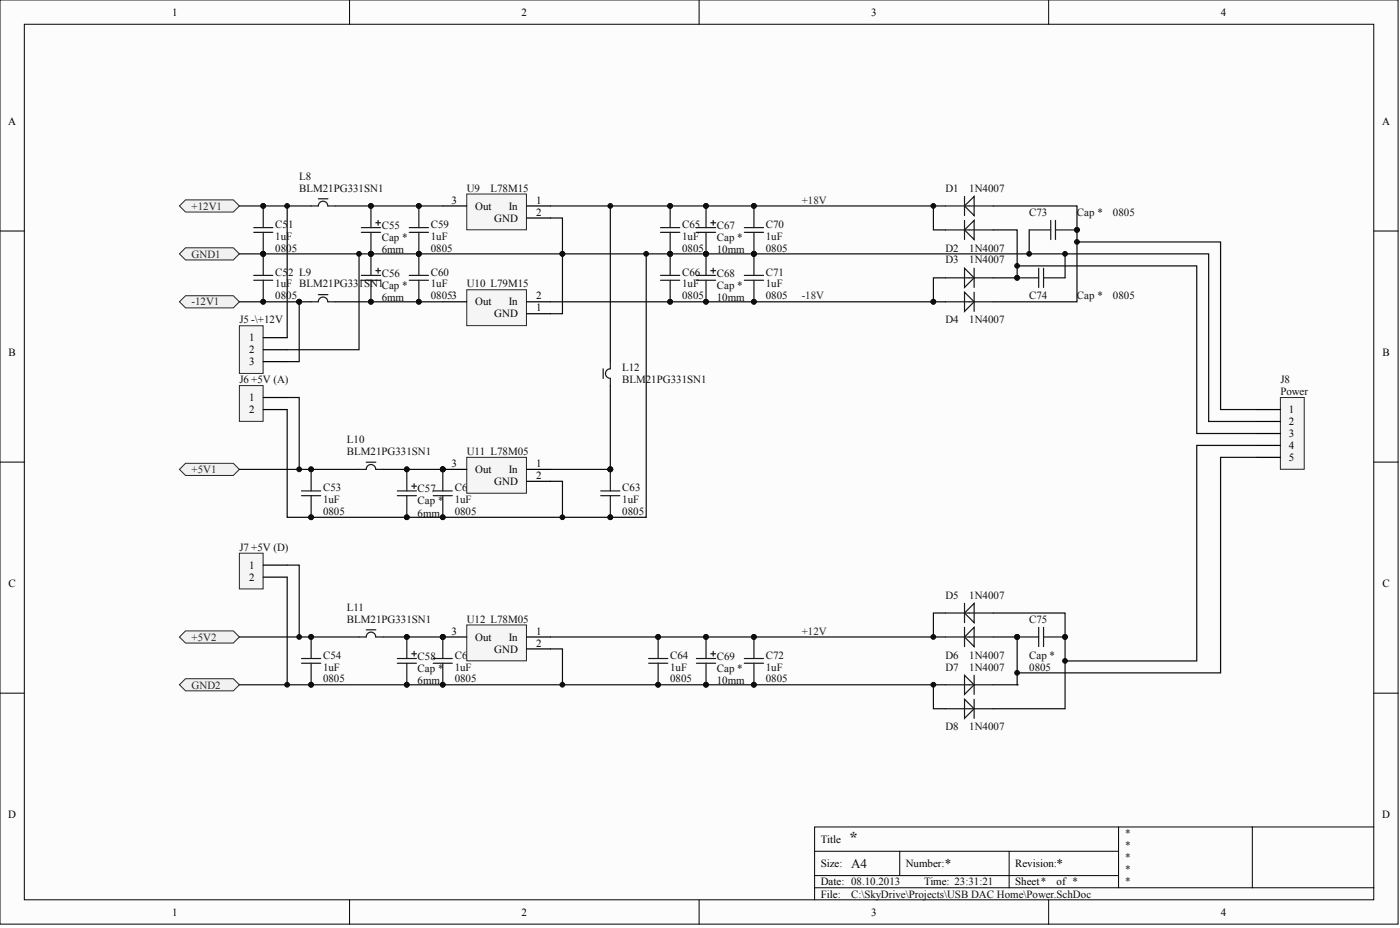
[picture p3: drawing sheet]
<svg xmlns="http://www.w3.org/2000/svg" width="243mm" height="161mm" viewBox="0 0 243 161" stroke-linecap="round" stroke-linejoin="round" font-family="sans-serif">
<g fill="#fcfcfc" stroke="#000" stroke-width=".17">
<path d="M0 0h243.1v160.5h-243.1z"/>
<path d="M4.2 4.2h234.7v152.1h-234.7z"/>
</g>
<g fill="none" stroke="#000" stroke-width=".17">
<path d="M60.8 0v4.2M121.6 0v4.2M182.3 0v4.2M0 40.1h4.2M238.9 40.1h4.2M0 80.3h4.2M238.9 80.3h4.2M0 120.4h4.2M238.9 120.4h4.2M60.8 156.3v4.3M121.6 156.3v4.3M141.6 147.9h52.9"/>
<path d="M141.6 154.2h97.3M141.6 152.1h52.9M156.4 147.9v4.2M175.5 147.9v6.3M182.3 156.3v4.3M194.5 143.7v10.5M217.7 143.7h-76.1v12.6M238.9 143.7h-21.2v10.5"/>
</g>
<g fill="#f0f0f0" stroke="#262626" stroke-width=".17">
<path d="M31.2 35.8l1.1-1.1h8.3l1 1.1-1 1h-8.3z" fill-rule="evenodd"/>
<path d="M31.2 52.4l1.1-1h8.3l1 1-1 1.1h-8.3z" fill-rule="evenodd"/>
<path d="M31.2 81.5l1.1-1h8.3l1 1-1 1.1h-8.3z" fill-rule="evenodd"/>
<path d="M31.2 44.1l1.1-1h8.3l1 1-1 1.1h-8.3z" fill-rule="evenodd"/>
<path d="M31.2 119l1.1-1.1h8.3l1 1.1-1 1h-8.3z" fill-rule="evenodd"/>
<path d="M31.2 110.7l1.1-1.1h8.3l1 1.1-1 1h-8.3z" fill-rule="evenodd"/>
</g>
<path d="M81.2 33.7h10.3v6.2h-10.3z" fill="#f5f5f5" stroke="#262626" stroke-width=".17"/>
<path d="M77 35.8h4.2M91.6 35.8h4.1M91.6 37.9h4.1" fill="none" stroke="#000" stroke-width=".21"/>
<path d="M81.2 50.3h10.3v6.3h-10.3z" fill="#f5f5f5" stroke="#262626" stroke-width=".17"/>
<path d="M77 52.4h4.2M91.6 52.4h4.1M91.6 54.5h4.1" fill="none" stroke="#000" stroke-width=".21"/>
<g fill="none" stroke="#0e0e0e" stroke-width=".21">
<path d="M41.6 35.8h12.5M58.3 35.8h18.7M95.7 37.9h2.1v16.6h-2.1M95.7 35.8h68.7M106.1 35.8v27M41.6 44.1h56.2M58.3 52.4h18.7M41.6 81.5h20.8M66.6 81.5h10.4M95.7 83.6h2.1v6.3M41.6 119h122.8M41.6 110.7h20.8"/>
<path d="M66.6 110.7h10.4M95.7 112.7h2.1v6.3M95.7 110.7h68.7"/>
</g>
<g fill="#0e0e0e" stroke="#0e0e0e" stroke-width=".17">
<circle cx="97.8" cy="44.1" r=".41"/>
<circle cx="97.8" cy="119" r=".41"/>
<circle cx="77" cy="81.5" r=".41"/>
<circle cx="77" cy="110.7" r=".41"/>
<circle cx="106.1" cy="35.8" r=".41"/>
<circle cx="122.7" cy="35.8" r=".41"/>
<circle cx="122.7" cy="44.1" r=".41"/>
<circle cx="122.7" cy="52.4" r=".41"/>
<circle cx="122.7" cy="110.7" r=".41"/>
<circle cx="122.7" cy="119" r=".41"/>
<circle cx="131.1" cy="44.1" r=".41"/>
<circle cx="131.1" cy="35.8" r=".41"/>
<circle cx="131.1" cy="52.4" r=".41"/>
<circle cx="116.5" cy="52.4" r=".41"/>
<circle cx="116.5" cy="44.1" r=".41"/>
<circle cx="116.5" cy="35.8" r=".41"/>
<circle cx="106.1" cy="89.9" r=".41"/>
<circle cx="106.1" cy="81.5" r=".41"/>
<circle cx="114.4" cy="119" r=".41"/>
<circle cx="114.4" cy="110.7" r=".41"/>
<circle cx="131.1" cy="119" r=".41"/>
<circle cx="131.1" cy="110.7" r=".41"/>
<circle cx="77" cy="119" r=".41"/>
<circle cx="54.1" cy="119" r=".41"/>
<circle cx="54.1" cy="110.7" r=".41"/>
<circle cx="54.1" cy="89.9" r=".41"/>
<circle cx="54.1" cy="81.5" r=".41"/>
<circle cx="77" cy="89.9" r=".41"/>
<circle cx="45.8" cy="52.4" r=".41"/>
<circle cx="45.8" cy="44.1" r=".41"/>
<circle cx="45.8" cy="35.8" r=".41"/>
<circle cx="72.8" cy="44.1" r=".41"/>
<circle cx="72.8" cy="35.8" r=".41"/>
<circle cx="72.8" cy="52.4" r=".41"/>
<circle cx="97.8" cy="89.9" r=".41"/>
<circle cx="64.5" cy="35.8" r=".41"/>
<circle cx="64.5" cy="44.1" r=".41"/>
<circle cx="64.5" cy="52.4" r=".41"/>
<circle cx="70.7" cy="81.5" r=".41"/>
<circle cx="70.7" cy="89.9" r=".41"/>
<circle cx="70.7" cy="110.7" r=".41"/>
<circle cx="70.7" cy="119" r=".41"/>
</g>
<g fill="none" stroke="#1c1c1c" stroke-width=".21">
<path d="M44.1 39.5h3.3M45.8 35.8v3.7M62.8 39.5h3.4M64.5 35.8v3.7M65.3 38.7h.9M65.7 38.3v.8M71.2 39.5h3.3M72.8 35.8v3.7M114.9 39.5h3.3M116.5 35.8v3.7M121.1 39.5h3.3M122.8 35.8v3.7"/>
<path d="M123.6 38.7h.8M124 38.3v.8M129.4 39.5h3.4M131.1 35.8v3.7M44.1 40.4h3.3M44.1 47.8h3.3M44.1 48.7h3.3M45.8 40.4v7.4M45.8 48.7v3.7M62.8 40.4h3.4M62.8 47.8h3.4M62.8 48.7h3.4"/>
<path d="M64.5 40.4v7.4M64.5 48.7v3.7M65.3 47h.9M65.7 46.6v.8M71.2 40.4h3.3M71.2 47.8h3.3M71.2 48.7h3.3M72.8 40.4v7.4M72.8 48.7v3.7M114.9 40.4h3.3M114.9 47.8h3.3M114.9 48.7h3.3"/>
<path d="M116.5 40.4v7.4M116.5 48.7v3.7M121.1 40.4h3.3M121.1 47.8h3.3M121.1 48.7h3.3M122.8 40.4v7.4M122.8 48.7v3.7M123.6 47h.8M124 46.6v.8M129.4 40.4h3.4M129.4 47.8h3.4M129.4 48.7h3.4"/>
<path d="M131.1 40.4v7.4M131.1 48.7v3.7M52.4 86.1h3.4M52.4 85.3h3.4M54.1 81.5v3.8M54.1 86.1v3.8M69.1 86.1h3.3M69.1 85.3h3.3M70.7 81.5v3.8M70.7 86.1v3.8M71.6 84.5h.8M72 84v.9"/>
<path d="M75.3 86.1h3.3M75.3 85.3h3.3M77 81.5v3.8M77 86.1v3.8M104.5 86.1h3.3M104.5 85.3h3.3M106.1 81.5v3.8M106.1 86.1v3.8M52.4 114.4h3.4M52.4 115.2h3.4M54.1 110.7v3.7M54.1 115.2v3.8"/>
<path d="M69.1 114.4h3.3M69.1 115.2h3.3M70.7 110.7v3.7M70.7 115.2v3.8M71.6 113.6h.8M72 113.2v.8M75.3 114.4h3.3M75.3 115.2h3.3M77 110.7v3.7M77 115.2v3.8M112.8 114.4h3.3M112.8 115.2h3.3"/>
<path d="M114.4 110.7v3.7M114.4 115.2v3.8M121.1 114.4h3.3M121.1 115.2h3.3M122.8 110.7v3.7M122.8 115.2v3.8M123.6 113.6h.8M124 113.2v.8M129.4 114.4h3.4M129.4 115.2h3.4M131.1 110.7v3.7M131.1 115.2v3.8"/>
</g>
<path d="M81.2 108.6h10.3v6.2h-10.3z" fill="#f5f5f5" stroke="#262626" stroke-width=".17"/>
<path d="M77 110.7h4.2M91.6 110.7h4.1M91.6 112.7h4.1" fill="none" stroke="#000" stroke-width=".21"/>
<g fill="#0e0e0e" stroke="#0e0e0e" stroke-width=".17">
<circle cx="77" cy="110.7" r=".41"/>
<circle cx="106.1" cy="81.5" r=".41"/>
</g>
<path d="M106.1 67v14.5h-10.4" fill="none" stroke="#0e0e0e" stroke-width=".21"/>
<path d="M81.2 79.5h10.3v6.2h-10.3z" fill="#f5f5f5" stroke="#262626" stroke-width=".17"/>
<path d="M77 81.5h4.2M91.6 81.5h4.1M91.6 83.6h4.1" fill="none" stroke="#000" stroke-width=".21"/>
<g fill="#0e0e0e" stroke="#0e0e0e" stroke-width=".17">
<circle cx="77" cy="81.5" r=".41"/>
<circle cx="162.3" cy="35.8" r=".41"/>
<circle cx="162.3" cy="52.4" r=".41"/>
<circle cx="162.3" cy="110.7" r=".41"/>
<circle cx="162.3" cy="119" r=".41"/>
<circle cx="176.8" cy="110.7" r=".41"/>
<circle cx="185.2" cy="110.7" r=".41"/>
<circle cx="187.2" cy="39.9" r=".41"/>
<circle cx="176.8" cy="48.3" r=".41"/>
<circle cx="185.2" cy="44.1" r=".41"/>
<circle cx="178.9" cy="44.1" r=".41"/>
</g>
<g fill="none" stroke="#1c1c1c" stroke-width=".21">
<path d="M164.4 35.8h8.3M164.4 39.9h8.3M167.7 35.8l1.7-1.7v3.4zM167.7 39.9l1.7-1.6v3.3zM167.7 34.1v3.4M167.7 38.3v3.3M178.9 39.9h3.8M182.7 38.3v3.3M183.5 39.9h3.8M183.5 38.3v3.3M164.4 52.4h8.3M164.4 48.3h8.3"/>
<path d="M167.7 50.8l1.7 1.6-1.7 1.7zM167.7 46.6l1.7 1.7-1.7 1.6zM169.4 46.6v3.3M169.4 50.8v3.3M176.9 48.3h3.7M180.6 46.6v3.3M181.4 48.3h3.8M181.4 46.6v3.3M164.4 106.5h8.3M164.4 110.7h8.3M164.4 119h8.3M167.7 106.5l1.7-1.7v3.4z"/>
<path d="M167.7 110.7l1.7-1.7v3.3zM167.7 117.3l1.7 1.7-1.7 1.6zM167.7 104.8v3.4M167.7 109v3.3M169.4 117.3v3.3M176.9 110.7h3.7M180.6 109v3.3M181.4 110.7h3.8M181.4 109v3.3M164.4 123.1h8.3M167.7 121.5l1.7 1.6-1.7 1.7zM169.4 121.5v3.3"/>
</g>
<g fill="none" stroke="#0e0e0e" stroke-width=".21">
<path d="M162.3 35.8v4.1h2.1M172.7 35.8h14.6v16.6h-14.6M172.7 39.9h4.2v8.4h-4.2M178.9 39.9v4.2M95.7 52.4h66.6M164.4 48.3h-2.1v4.1h2.1M185.2 44.1v4.2M162.3 119v4.1h2.1M164.4 106.5h-2.1v4.2M172.7 106.5h12.5v16.6h-12.5M172.7 110.7h4.2v8.3M172.7 119h4.2"/>
<path d="M176.9 119h.1"/>
</g>
<path d="M222.6 69.1h4.2v12.4h-4.2z" fill="#f5f5f5" stroke="#262626" stroke-width=".17"/>
<path d="M218.5 71.2h4.1M218.5 73.2h4.1M218.5 75.3h4.1M218.5 77.4h4.1M218.5 79.5h4.1" fill="none" stroke="#000" stroke-width=".21"/>
<path d="M97.8 44.1h112.3v29.1h8.4M176.9 46.2h31.2v29.1h10.4M187.3 42h24.9v29.2h6.3M218.5 77.4h-10.4v37.4h-22.9M218.5 79.5h-6.3v37.4h-35.3" fill="none" stroke="#0e0e0e" stroke-width=".21"/>
<g fill="#0e0e0e" stroke="#0e0e0e" stroke-width=".17">
<circle cx="187.2" cy="42" r=".41"/>
<circle cx="97.8" cy="44.1" r=".41"/>
<circle cx="176.8" cy="46.2" r=".41"/>
<circle cx="185.2" cy="114.8" r=".41"/>
<circle cx="176.8" cy="116.9" r=".41"/>
</g>
<path d="M41.6 56.6h4.1v8.3h-4.1z" fill="#f5f5f5" stroke="#262626" stroke-width=".17"/>
<path d="M45.8 58.7h4.1M45.8 60.8h4.1M45.8 62.8h4.1" fill="none" stroke="#000" stroke-width=".21"/>
<path d="M41.6 67h4.1v6.2h-4.1z" fill="#f5f5f5" stroke="#262626" stroke-width=".17"/>
<path d="M45.8 69.1h4.1M45.8 71.2h4.1" fill="none" stroke="#000" stroke-width=".21"/>
<path d="M41.6 96.1h4.1v6.2h-4.1z" fill="#f5f5f5" stroke="#262626" stroke-width=".17"/>
<path d="M45.8 98.2h4.1M45.8 100.3h4.1" fill="none" stroke="#000" stroke-width=".21"/>
<path d="M49.9 35.8v22.9M41.6 52.4h12.5M52 52.4v10.4h-2.1M62.4 44.1v16.7h-12.5M112.4 44.1v45.8h-62.5v-18.7M49.9 69.1h2.1v12.4M49.9 98.2h2.1v12.5M49.9 100.3v18.7" fill="none" stroke="#0e0e0e" stroke-width=".21"/>
<g fill="#0e0e0e" stroke="#0e0e0e" stroke-width=".17">
<circle cx="49.9" cy="35.8" r=".41"/>
<circle cx="62.4" cy="44.1" r=".41"/>
<circle cx="112.3" cy="44.1" r=".41"/>
<circle cx="52" cy="81.5" r=".41"/>
<circle cx="49.9" cy="119" r=".41"/>
<circle cx="52" cy="110.7" r=".41"/>
<circle cx="52" cy="52.4" r=".41"/>
</g>
<path d="M54.1 35.8h1.2a.82 .82 0 0 1 .9-.8 .82 .82 0 0 1 .8 .8M55.3 34.5h1.7M57 35.8h1.3M55.3 51.2h1.7M57 52.4a.82 .82 0 0 0-.8-.8 .82 .82 0 0 0-.9 .8h-1.2M57 52.4h1.3M104.9 64.1v1.6M106.1 62.8v1.3a.82 .82 0 0 0-.8 .8 .82 .82 0 0 0 .8 .8v1.3M62.4 81.5h1.3a.82 .82 0 0 1 .8-.8 .82 .82 0 0 1 .8 .8h1.3M63.7 80.3h1.6M62.4 110.7h1.3a.82 .82 0 0 1 .8-.9 .82 .82 0 0 1 .8 .9h1.3M63.7 109.4h1.6" fill="none" stroke="#1c1c1c" stroke-width=".21"/>
<text font-size="2.9" fill="#262626" x="147.6" y="146.4">*</text>
<g font-size="2.3" fill="#0e0e0e">
<text x="148" y="150.8">A4</text>
<text x="164.3" y="150.8">*</text>
<text x="183.7" y="150.8">*</text>
</g>
<g font-size="1.9">
<text x="29.9" y="2.7">1</text>
<text x="90.7" y="2.7">2</text>
<text x="151.5" y="2.7">3</text>
<text x="212.2" y="2.7">4</text>
<text x="1.4" y="21.8">A</text>
<text x="240.3" y="21.8">A</text>
<text x="78.5" y="35.4">3</text>
<text x="93.2" y="35.4">1</text>
<text x="82.6" y="36.4">Out</text>
<text x="85.9" y="38.5">GND</text>
<text x="88.5" y="36.4">In</text>
<text x="93.2" y="37.5">2</text>
<text x="82.6" y="53.1">Out</text>
<text x="88.5" y="53.1">In</text>
<text x="93.2" y="52">2</text>
<text x="43.3" y="59.3">1</text>
<text x="85.9" y="55.2">GND</text>
<text x="93.2" y="54.1">1</text>
<text x="1.5" y="61.9">B</text>
<text x="43.3" y="61.4">2</text>
<text x="43.3" y="63.5">3</text>
<text x="240.4" y="61.9">B</text>
<text x="43.3" y="69.7">1</text>
<text x="43.3" y="71.8">2</text>
<text x="224.1" y="71.8">1</text>
<text x="224.1" y="73.9">2</text>
<text x="224.1" y="75.9">3</text>
<text x="78.5" y="81.1">3</text>
<text x="82.6" y="82.2">Out</text>
<text x="88.5" y="82.2">In</text>
<text x="93.2" y="81.1">1</text>
<text x="93.2" y="83.2">2</text>
<text x="224.1" y="78">4</text>
<text x="224.1" y="80.1">5</text>
<text x="85.9" y="84.3">GND</text>
<text x="43.3" y="98.8">1</text>
<text x="43.3" y="100.9">2</text>
<text x="1.5" y="102">C</text>
<text x="240.4" y="102">C</text>
<text x="78.5" y="110.2">3</text>
<text x="82.6" y="111.3">Out</text>
<text x="85.9" y="113.4">GND</text>
<text x="88.5" y="111.3">In</text>
<text x="93.2" y="110.2">1</text>
<text x="93.2" y="112.3">2</text>
<text x="1.4" y="142.2">D</text>
<text x="240.3" y="142.2">D</text>
<text x="142.7" y="146.4">Title</text>
<text x="142.7" y="150.6">Size:</text>
<text x="142.7" y="153.8">Date: 08.10.2013</text>
<text x="142.7" y="155.9">File:</text>
<text x="157.5" y="150.6">Number:</text>
<text x="160.7" y="153.8">Time: 23:31:21</text>
<text x="176.5" y="150.6">Revision:</text>
<text x="176.5" y="153.8">Sheet*</text>
<text x="183.7" y="153.8">of *</text>
<text x="29.9" y="159.1">1</text>
<text x="90.7" y="159.1">2</text>
<text x="151.5" y="159.1">3</text>
<text x="212.2" y="159.1">4</text>
</g>
<g font-size="1.9" fill="#0e0e0e">
<text x="52" y="33.3">BLM21PG331SN1</text>
<text x="52" y="31.2">L8</text>
<text x="81.2" y="33.3">U9</text>
<text x="85.3" y="33.3">L78M15</text>
<text x="164.4" y="33.3">D1</text>
<text x="168.5" y="33.3">1N4007</text>
<text x="47.9" y="41.6">1uF</text>
<text x="47.9" y="39.5">C51</text>
<text x="66.4" y="41.9">Cap *</text>
<text x="66.4" y="39.8">C55</text>
<text x="74.9" y="41.6">1uF</text>
<text x="74.9" y="39.5">C59</text>
<text x="118.6" y="41.6">1uF</text>
<text x="118.6" y="39.5">C65</text>
<text x="124.6" y="41.9">Cap *</text>
<text x="124.6" y="39.8">C67</text>
<text x="133.2" y="41.6">1uF</text>
<text x="133.2" y="39.5">C70</text>
<text x="178.9" y="37.5">C73</text>
<text x="187.3" y="37.5">Cap *</text>
<text x="193.5" y="37.5">0805</text>
<text x="47.9" y="47.9">C52 L9</text>
<text x="47.9" y="43.7">0805</text>
<text x="66.4" y="44">6mm</text>
<text x="74.9" y="43.7">0805</text>
<text x="74.9" y="47.9">C60</text>
<text x="118.6" y="47.9">C66</text>
<text x="118.6" y="43.7">0805</text>
<text x="124.6" y="44">10mm</text>
<text x="133.2" y="43.7">0805</text>
<text x="133.2" y="47.9">C71</text>
<text x="164.4" y="43.7">D2</text>
<text x="164.4" y="45.8">D3</text>
<text x="168.5" y="43.7">1N4007</text>
<text x="168.5" y="45.8">1N4007</text>
<text x="47.9" y="49.9">1uF BLM21PG331SN1Cap *</text>
<text x="47.9" y="52">0805</text>
<text x="66.4" y="52.3">6mm</text>
<text x="66.4" y="48.1">C56</text>
<text x="74.9" y="49.9">1uF</text>
<text x="74.9" y="52">08053</text>
<text x="81.2" y="49.9">U10 L79M15</text>
<text x="118.6" y="49.9">1uF</text>
<text x="118.6" y="52">0805</text>
<text x="124.6" y="50.2">Cap *</text>
<text x="124.6" y="52.3">10mm</text>
<text x="124.6" y="48.1">C68</text>
<text x="133.2" y="49.9">1uF</text>
<text x="133.2" y="52">0805</text>
<text x="178.9" y="52">C74</text>
<text x="187.3" y="52">Cap *</text>
<text x="193.5" y="52">0805</text>
<text x="41.6" y="56.2">J5 -\+12V</text>
<text x="164.4" y="56.2">D4</text>
<text x="168.5" y="56.2">1N4007</text>
<text x="108.2" y="64.5">L12</text>
<text x="41.6" y="66.6">J6 +5V (A)</text>
<text x="108.2" y="66.6">BLM21PG331SN1</text>
<text x="222.6" y="66.6">J8</text>
<text x="222.6" y="68.7">Power</text>
<text x="60.3" y="77">L10</text>
<text x="60.3" y="79.1">BLM21PG331SN1</text>
<text x="81.2" y="79.1">U11 L78M05</text>
<text x="56.2" y="87.4">1uF</text>
<text x="56.2" y="89.4">0805</text>
<text x="56.2" y="85.3">C53</text>
<text x="72.6" y="87.6">Cap *</text>
<text x="72.6" y="89.7">6mm</text>
<text x="72.6" y="85.5">C57</text>
<text x="79.1" y="87.4">1uF</text>
<text x="79.1" y="89.4">0805</text>
<text x="79.1" y="85.3">C61</text>
<text x="108.2" y="87.4">1uF</text>
<text x="108.2" y="89.4">0805</text>
<text x="108.2" y="85.3">C63</text>
<text x="41.6" y="95.7">J7 +5V (D)</text>
<text x="60.3" y="106.1">L11</text>
<text x="164.4" y="104">D5</text>
<text x="168.5" y="104">1N4007</text>
<text x="60.3" y="108.2">BLM21PG331SN1</text>
<text x="81.2" y="108.2">U12 L78M05</text>
<text x="178.9" y="108.2">C75</text>
<text x="56.2" y="116.5">1uF</text>
<text x="56.2" y="118.6">0805</text>
<text x="56.2" y="114.4">C54</text>
<text x="72.6" y="116.7">Cap *</text>
<text x="72.6" y="118.9">6mm</text>
<text x="72.6" y="114.6">C58</text>
<text x="79.1" y="116.5">1uF</text>
<text x="79.1" y="118.6">0805</text>
<text x="79.1" y="114.4">C62</text>
<text x="116.5" y="116.5">1uF</text>
<text x="116.5" y="118.6">0805</text>
<text x="116.5" y="114.4">C64</text>
<text x="124.6" y="116.7">Cap *</text>
<text x="124.6" y="118.9">10mm</text>
<text x="124.6" y="114.6">C69</text>
<text x="133.2" y="116.5">1uF</text>
<text x="133.2" y="118.6">0805</text>
<text x="133.2" y="114.4">C72</text>
<text x="164.4" y="114.4">D6</text>
<text x="164.4" y="116.5">D7</text>
<text x="168.5" y="114.4">1N4007</text>
<text x="168.5" y="116.5">1N4007</text>
<text x="178.9" y="114.4">Cap *</text>
<text x="178.9" y="116.5">0805</text>
<text x="164.4" y="126.9">D8</text>
<text x="168.5" y="126.9">1N4007</text>
<text x="195.5" y="145.4">*</text>
<text x="195.5" y="147.5">*</text>
<text x="195.5" y="149.6">*</text>
<text x="148" y="155.9">C:\SkyDrive\Projects\USB DAC Home\Power.SchDoc</text>
<text x="195.5" y="151.7">*</text>
<text x="195.5" y="153.8">*</text>
</g>
<g font-size="1.9" fill="#262626">
<text x="139.4" y="35.4">+18V</text>
<text x="33.3" y="36.4">+12V1</text>
<text x="33.3" y="44.8">GND1</text>
<text x="33.3" y="53.1">-12V1</text>
<text x="139.4" y="52">-18V</text>
<text x="33.3" y="82.2">+5V1</text>
<text x="33.3" y="111.3">+5V2</text>
<text x="139.4" y="110.2">+12V</text>
<text x="33.3" y="119.6">GND2</text>
</g>
</svg>
